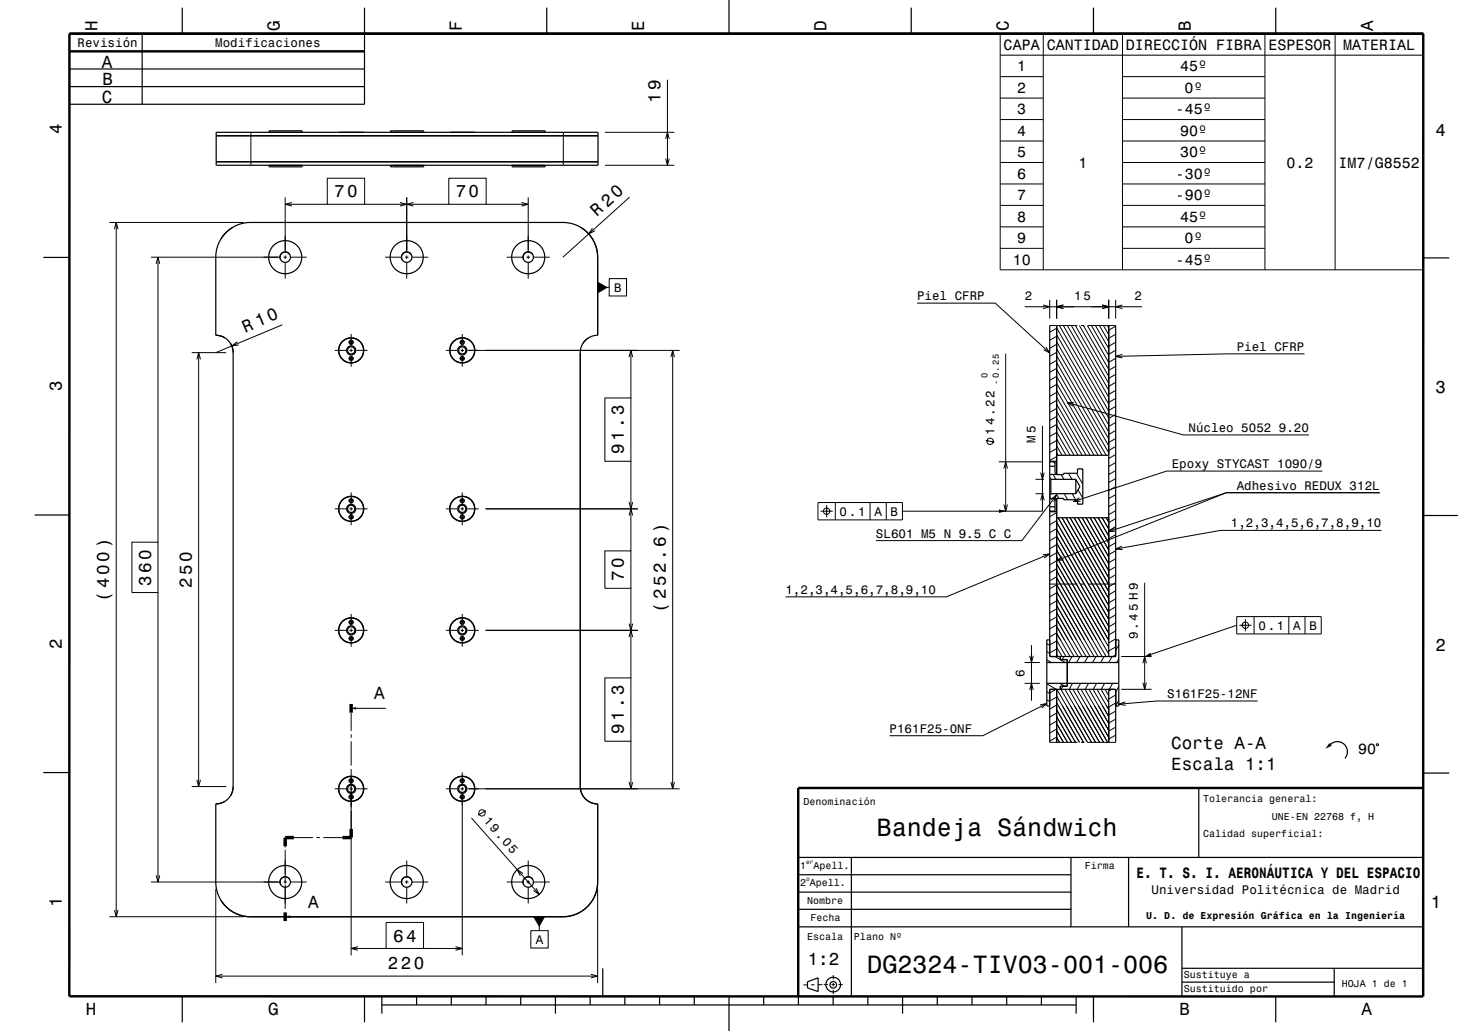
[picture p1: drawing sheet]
<svg xmlns="http://www.w3.org/2000/svg" width="420mm" height="297mm" viewBox="0 0 420 297" stroke-linecap="round" stroke-linejoin="round" font-family="sans-serif">
<g fill="none" stroke="#000" stroke-width=".29">
<path d="M288.1 9.7h121.9v68h-121.9zM288.1 15.9h121.9M300.5 9.7v68M323.3 9.7v68M364.4 9.7v68M384.6 9.7v68M72.3 38.1v9.5M162.3 38.1v9.5M174.3 38.1h20M192.3 23v24.6M288.1 22.1h12.4M288.1 28.3h12.4"/>
<path d="M288.1 34.4h12.4M323.3 22.1h41.1M323.3 28.3h41.1M323.3 34.4h41.1M82.2 56.9v15.7M82.2 58.8h12.1M84.1 58.3l-1.9 .5 1.9 .6M94.3 51.3h10.7v7.5h-10.7zM105 58.8h24.3M115.2 58.3l2 .5-2 .6M117.2 56.9v15.7M119.1 58.3l-1.9 .5 1.9 .6"/>
<path d="M129.3 51.3h10.7v7.5h-10.7zM140 58.8h12.2M150.2 58.3l2 .5-2 .6M152.2 56.9v15.7M174.3 47.6h20M181.3 56.8l-19.1 17.3M191.8 45.7l.5 1.9 .5-1.9M191.8 40l.5-1.9 .5 1.9M288.1 40.6h12.4M288.1 46.8h12.4M288.1 53h12.4M288.1 59.2h12.4"/>
<path d="M323.3 40.6h41.1M323.3 46.8h41.1M323.3 53h41.1M323.3 59.2h41.1M31.5 64.1h38.7M33 66l.5-1.9 .5 1.9M33.5 64.1v200M43.5 74.1h37.2M45 76l.5-1.9 .5 1.9M45.5 74.1v82.1M81.7 74.1h1M82.2 73.6v1"/>
<path d="M82.2 75.6v4.7M83.7 74.1h4.6M111 74.1h4.7M116.7 74.1h1M117.2 73.6v1M117.2 75.6v4.7M118.7 74.1h4.7M146 74.1h4.7M151.7 74.1h1M152.2 73.6v1M152.2 75.6v4.7M153.7 74.1h4.7"/>
<path d="M170.7 65.7l-1.1 1.7 1.8-.9M288.1 65.4h12.4M288.1 71.5h12.4M323.3 65.4h41.1M323.3 71.5h41.1M68.4 98.4l-1.6 1.3 2-.3M81.4 93.6l-19.2 8M100.4 98.6h1.5M101.2 96.2v3.2M132.4 98.6h1.5M133.2 96.2v3.2M172.2 81.3l2.6 1.5-2.6 1.5z"/>
<path d="M175.5 80.3h5v5h-5zM175.5 82.8h-.7M264.2 87.3h22.5l15.7 14.4M295.2 88.4h33.8M300.5 87.8l1.9 .6-1.9 .5M301.3 100l1.1 1.7-1.8-1M302.4 86.4v5.4M302.4 93.8h8M304.4 99.2l-2 1.1M304.4 96.9l-2 1.1M304.4 94.6l-2 1.1M304.4 94.5l15 25.9"/>
<path d="M304.4 96.5l15 25.9M304.4 98.5l15 25.9M304.4 86.4v5.4M305.2 93.8l14.2 24.6M306.3 93.8l13.1 22.6M306.3 87.8l-1.9 .6 1.9 .5M307.5 93.8l11.9 20.6M308.6 93.8l10.8 18.6M309.8 93.8l9.6 16.6M310.9 93.8l8.5 14.6M311.4 93.8h1M312.1 93.8l7.3 12.6"/>
<path d="M313.2 93.8l6.2 10.6M313.4 93.8h8M314.4 93.8l5 8.6M315.5 93.8l3.9 6.6M316.7 93.8l2.7 4.6M317.5 87.8l1.9 .6-1.9 .5M317.9 93.8l1.5 2.6M319 93.8l.4 .6M319.4 86.4v5.4M321.4 98.6l-2 1.2M321.4 96.3l-2 1.1M321.4 94l-2 1.1"/>
<path d="M321.4 86.4v5.4M323.3 87.8l-1.9 .6 1.9 .5M55.2 101.6h10M56.7 103.5l.5-1.9 .5 1.9M57.2 101.6v125M96.4 100.9h3.3M100.4 103.3h1.5M100.7 100.9h1M101.2 100.4v1M101.2 102.4v3.3M102.7 100.9h3.2M128.4 100.9h3.3"/>
<path d="M132.4 103.3h1.5M132.7 100.9h1M133.2 100.4v1M133.2 102.4v3.3M134.7 100.9h61.1M174.2 114.6h7.5v18.3h-7.5zM181.2 102.9l.5-2 .6 2M181.7 100.9v13.7M193.3 102.9l.5-2 .5 2M193.8 100.9v126.3M289.7 101.9v45.4M304.4 120l-2 1.1"/>
<path d="M304.4 108.4l-2 1.2M304.4 117.7l-2 1.1M304.4 115.3l-2 1.2M304.4 113l-2 1.2M304.4 110.7l-2 1.2M304.4 106.1l-2 1.2M304.4 103.8l-2 1.2M304.4 101.5l-2 1.1M304.4 100.5l15 25.9M304.4 102.5l15 25.9M304.4 104.5l15 25.9M304.4 106.5l14.3 24.7"/>
<path d="M304.4 108.5l13.1 22.7M304.4 110.5l11.9 20.7M304.4 112.5l10.8 18.7M304.4 114.5l9.6 16.7M304.4 116.5l8.5 14.7M304.4 118.5l7.3 12.7M307.4 116l33.5 9.3h36.2M309.4 116h-2l1.7 1M321.4 119.4l-2 1.1M321.4 117.1l-2 1.1M321.4 114.8l-2 1.1M321.4 112.5l-2 1.1"/>
<path d="M321.4 110.1l-2 1.2M321.4 107.8l-2 1.2M321.4 105.5l-2 1.2M321.4 103.2l-2 1.2M321.4 100.9l-2 1.2M323.3 102.1l-1.9 .6 1.9 .4M375.8 101.9h-22.5l-31.9 .8M181.7 132.9v25.8M284 126.9l2.5 .5M287.7 133h12.7M289.2 135l.5-2 .5 2M298.3 138.1h2.4"/>
<path d="M299.8 136.2l.5 1.9 .5-1.9M300.3 122.7v24.5M303.4 136.7l.8 1.4M303.6 133l.3 .6M304.4 130.5l.4 .7M304.4 128.5l1.6 2.7M304.4 122.5l5 8.7M304.4 122.3l-2 1.1M304.4 131.5l-2 1.2M304.4 129.2l-2 1.2M304.4 126.9l-2 1.1M304.4 124.6l-2 1.1"/>
<path d="M304.4 120.5l6.2 10.7M304.4 124.5l3.9 6.7M304.4 126.5l2.7 4.7M305.7 136.7l.8 1.4M307.8 136.3l1 1.8M310.1 136.3l1.8 3.2M311.7 135.1l.2 .4M321.4 137.9l-2 1.1M321.4 135.6l-2 1.1M321.4 133.2l-2 1.2M321.4 130.9l-2 1.2M321.4 128.6l-2 1.2"/>
<path d="M321.4 126.3l-2 1.2M321.4 124l-2 1.2M321.4 121.7l-2 1.1M380.9 135.7h-44.8l-26.8 8.8M38 156.2h7.5v14.5h-7.5zM96.4 146.6h3.3M100.4 144.3h1.5M100.4 148.9h1.5M100.7 146.6h1M101.2 141.9v3.2M101.2 146.1v1M101.2 148.1v3.2"/>
<path d="M102.7 146.6h3.2M128.4 146.6h3.3M132.4 144.3h1.5M132.4 148.9h1.5M132.7 146.6h1M133.2 141.9v3.2M133.2 146.1v1M133.2 148.1v3.2M134.7 146.6h3.2M139.9 146.6h43.8M174.2 158.7h7.5v10.8h-7.5zM181.2 144.7l.5 1.9 .6-1.9"/>
<path d="M181.2 148.5l.5-1.9 .6 1.9M235.6 144.8h24.4v5h-24.4zM236.4 147.3h3.5M238.1 145.5v3.5M240.6 144.8v5M250.6 144.8v5M255.3 144.8v5M260 147.3h40.4M289.2 145.3l.5 2 .5-2M298.3 142.2h2.4M299.8 144.1l.5-1.9 .5 1.9M300.4 159.8l2-.2-1.6 1.2"/>
<path d="M302.4 159.6l-29.8 12.3h-46.3M302.4 143l.4 .6M302.4 147l.1 .3M302.7 143.9l1.6-1.2-.7 1.8M304.3 142.2l.7 1.4M304.3 142.7l-9.9 13h-42.1M304.4 158.5l15 25.9M304.4 154.5l15 25.9-7-12.1M304.4 152.5l15 25.9M304.4 150.5l15 25.9M304.4 159.2l-2 1.2M304.4 156.9l-2 1.2"/>
<path d="M304.4 154.6l-2 1.2M304.4 152.3l-2 1.1M304.4 150l-2 1.1M304.4 147.7l-2 1.1M304.8 149.2l14.6 25.2M306 149.2l13.4 23.2M306.6 142.2l1 1.8M307.1 149.2l12.3 21.2M308.3 149.2l11.1 19.2-.1-.1M308.9 142.2l1 1.8M309.4 149.2l10 17.2M310.4 144.8l.2 .4"/>
<path d="M310.5 141.1l1.4 2.4M310.6 149.2l8.8 15.2 2-1.1M310.9 143.4l-1.6 1.1 2-.1M311.7 149.2l7.7 13.2M312.9 149.2l6.5 11.2M314 149.2l5.4 9.2M315.2 149.2l4.2 7.2M316.3 149.2l3.1 5.2M317.5 149.2l1.9 3.2M318.7 149.2l.7 1.2M319.4 153.1l33.9-11.2h44.2h-44.2l-48.9 19.6-2 1.2M321.1 152l-1.7 1.1 2-.1"/>
<path d="M321.4 158.6l-2 1.2M321.4 156.3l-2 1.2M321.4 154l-2 1.2M321.4 151.7l-2 1.2M321.4 149.4l-2 1.2M321.4 147.1l-2 1.2M321.4 144.8l-2 1.1M321.4 142.5l-2 1.1M321.4 140.2l-2 1.1M323.2 157.3l-1.8 .9 2 .1M398 152.8h-46.4l-30.2 5.4M45.5 170.7v83.4"/>
<path d="M100.4 179.3h1.5M101.2 176.9v3.2M132.4 179.3h1.5M133.2 176.9v3.2M181.2 179.7l.5 1.9 .6-1.9M181.7 169.5v25.8M302.4 169.6l2-1.1 11.9 20.6M302.4 168.3h8M304.4 178.5l6.2 10.6M304.4 176.5l7.3 12.6M304.4 174.5l8.5 14.6M304.4 172.5l9.6 16.6"/>
<path d="M304.4 170.5l10.8 18.6M304.4 166.5l13.1 22.6M304.4 164.5l14.2 24.6M304.4 162.5l15 25.9M304.4 160.5l15 25.9M304.4 177.7l-2 1.2M304.4 166.2l-2 1.1M304.4 163.8l-2 1.2M304.4 175.4l-2 1.1M304.4 173.1l-2 1.1M304.4 170.8l-2 1.1M306 160.3l-1.6 1.2 2-.2"/>
<path d="M311.2 168.3l-6.8-11.8 15 25.9M311.4 168.3h1M313.4 168.3h8M321.4 179.4l-2 1.2M321.4 177.1l-2 1.2M321.4 174.8l-2 1.2M321.4 172.5l-2 1.2M321.4 170.2l-2 1.1M321.4 167.9l-2 1.1M321.4 165.6l-2 1.1M321.4 161l-2 1.1M329.7 167.9v30.7"/>
<path d="M356.3 177.6h24.3v5h-24.3zM358.8 178.4v3.5M361.3 177.6v5M371.3 177.6v5M375.9 177.6v5M96.4 181.6h3.3M100.4 183.9h1.5M100.7 181.6h1M101.2 181.1v1M101.2 183.1v3.2M102.7 181.6h3.2M128.4 181.6h3.3"/>
<path d="M132.4 183.9h1.5M132.7 181.6h1M133.2 181.1v1M133.2 183.1v3.2M134.7 181.6h3.2M139.9 181.6h43.8M174.2 195.3h7.5v18.2h-7.5zM181.2 183.5l.5-1.9 .6 1.9M295.1 196.8h4.5M295.1 190.9h4.5M296.6 188.9l.5 2 .6-2M296.6 198.8l.5-2 .6 2"/>
<path d="M297.1 185.9v16M301.6 185.5l.8 .4M301.6 187.8l.8 .4M301.6 190.1l1.3 .8M301.6 197l2.7 1.6M301.6 199.3l.8 .5M303.9 189.1l3 1.8M304.2 198.6l-1.8 1M304.4 188.5l.4 .6M304.4 186.5l1.5 2.6M304.4 184.5l2.7 4.6M304.4 182.5l3.8 6.6"/>
<path d="M304.4 180.5l5 8.6M304.4 186.9l-2 1.2M304.4 184.6l-2 1.2M304.4 182.3l-2 1.2M304.4 180l-2 1.2M304.5 198.6l8.8 15.3M305.3 196.8l1.5 .9M306.2 197.7l-.6 .9 8.8 15.3M306.5 189.1l-.5 .9M306.8 198.6l8.8 15.3M308.8 189.1l-1 1.8M309 196.8l-1.1 1.8 8.8 15.3"/>
<path d="M309.1 198.6l8.8 15.3M310.2 198.6l8.9 15.3M311.1 189.1l-1 1.8M311.3 196.8l-1 1.8M311.4 198.6l8 13.8M312.5 198.6l6.9 11.8M313.4 189.1l-1 1.8M313.6 196.8l-1 1.8M313.7 198.6l5.7 9.8M314.9 198.6l4.5 7.8M315.7 189.1l-1 1.8M315.9 196.8l-1 1.8"/>
<path d="M316 198.6l3.4 5.8M317.2 198.6l2.2 3.8M318.1 189.1l-1 1.8M318.2 196.8l-1 1.8M318.3 198.6l1.1 1.8M320.2 198.6l-.8 .5M320.4 189.1l-1 1.8M320.5 196.8l-1 1.8M321.4 188.7l-.8 .4M321.4 186.4l-2 1.1M321.4 184l-2 1.2M321.4 181.7l-2 1.2"/>
<path d="M322.3 189.8l-.6 1.1M322.3 185.8l-.9 1.5M322.3 197.8l-.9 1.5M323 198.6h8.7M323 189.1h8.7M329.2 191.1l.5-2 .6 2M329.2 196.6l.5 2 .6-2M356.3 180.1l-24.7 8.4M357 180.1h3.5M101.2 205.3v5.2M101.2 211.5v1M101.2 213.5v7"/>
<path d="M102.6 204.1h8.6M181.7 213.5v13.7M299.6 203.1l2-.4-1.5 1.3M301.6 202.7l-18.5 9.2h-26.8M301.6 201.6l.8 .5M302.4 213.9h8M304.4 212.5l.8 1.4M304.4 210.5l2 3.4M304.4 208.5l3.1 5.4M304.4 206.5l4.3 7.4M304.4 204.5l5.4 9.4M304.4 202.5l6.6 11.4"/>
<path d="M304.4 200.5l7.7 13.4M304.4 212.3l-2 1.2M304.4 210l-2 1.2M304.4 207.7l-2 1.2M304.4 205.4l-2 1.2M304.4 203.1l-2 1.2M304.4 200.8l-2 1.1M311.4 213.9h1M313.4 213.9h8M321.4 211.8l-2 1.1M321.4 209.5l-2 1.1M321.4 207.1l-2 1.2"/>
<path d="M321.4 204.8l-2 1.2M321.4 202.5l-2 1.2M321.4 200.2l-2 1.2M322.3 201.8l-.9 1.5M324.2 202.2l-1.9 .7 1.9 .3M362.3 201.9h-29l-11 1M383.7 214.1l-.4 .3M396.7 214.2l.4 .2-.2 .4-.4-.2zM55.2 226.6h10M56.7 224.7l.5 1.9 .5-1.9M96.4 227.2h3.3M100.4 224.9h1.5"/>
<path d="M100.4 229.6h1.5M100.7 227.2h1M101.2 221.5v53.7M102.7 227.2h3.2M128.4 227.2h3.3M132.4 224.9h1.5M132.4 229.6h1.5M132.7 227.2h1M133.2 222.5v3.2M133.2 226.7v1M133.2 228.7v46.5M134.7 227.2h61.1"/>
<path d="M135.8 235.6l19.5 22M139.9 233.5l-2.2 1.3M181.2 225.3l.5 1.9 .6-1.9M193.3 225.3l.5 1.9 .5-1.9M43.5 254.1h37.2M45 252.2l.5 1.9 .5-1.9M62.2 256.1v27.1M81.7 254.1h1M82.2 243.8v.3M82.2 244.8v7.8M82.2 252.8v1.8M82.2 254.8v7"/>
<path d="M83.7 254.1h4.6M84.7 241.3h5.5M91.2 241.3h1M93.2 241.3h5.5M111 254.1h4.7M116.7 254.1h1M117.2 247.9v4.7M117.2 253.6v1M117.2 255.6v4.7M118.7 254.1h4.7M146 254.1h4.7M150.7 251.6l-1.7-1.1 .9 1.8"/>
<path d="M151.7 254.1h1M152.2 247.9v4.7M152.2 253.6v1M152.2 255.6v4.7M153.7 254.1h4.7M154.4 255.9l.9 1.7-1.7-1.1M172.2 256.1v27.1M31.5 264.1h38.7M33 262.2l.5 1.9 .5-1.9M82.2 262.8h.1M83.6 264.1h8.6M101.2 273.2h10"/>
<path d="M103.1 272.7l-1.9 .5 1.9 .5M111.2 265.7h10.8v7.5h-10.8zM122 273.2h11.2M131.2 272.7l2 .5-2 .5M152.9 268.1h5v5h-5zM153.8 264.2l3-.1-1.5 2.7zM155.3 266.8l.1 1.3M62.2 281.2h110M64.1 280.7l-1.9 .5 1.9 .5M170.2 280.7l2 .5-2 .5M232.7 283.7h-1.3M234.7 283.7h-1"/>
<path d="M236.9 283.6l-1.2 .1M237.3 283.6h1.2M239.5 283.6h1M240 280.9v1.2M240 283.1v1M240 285.1v1.3M241.5 283.6h1.3"/>
<circle cx="285.2" cy="127.1" r=".91"/>
<circle cx="238.1" cy="147.3" r=".91"/>
<circle cx="358.8" cy="180.1" r=".92"/>
<circle cx="138.8" cy="234.2" r=".91"/>
</g>
<g fill="none" stroke="#000" stroke-width=".35">
<path d="M210 0v9.7M20 19.9h85M41 9.7v20.3M52.5 2.2v7.5M105 2.2v27.8h-85M157.5 2.2v7.5M262.5 2.2v7.5M315 2.2v7.5M367.5 2.2v7.5M20 25h85M62.3 39.1h110M62.3 38.1h110v9.5h-110z"/>
<path d="M77.5 38.1v-.4h9.5v.4M112.5 38.1v-.4h9.5v.4M147.5 38.1v-.4h9.5v.4M62.3 46.6h110M77.5 47.6v.5h9.5v-.5M79.8 47.6h-.1M84.8 47.6h.1M112.5 47.6v.5h9.5v-.5M114.8 47.6h-.1M119.8 47.6h.1M147.5 47.6v.5h9.5v-.5M149.8 47.6h-.1"/>
<path d="M154.8 47.6h.1M12.5 74.2h7.5M66.9 65.6l-1.7 1.3-1.6 2M72.1 64.1h90.1M72.2 64.1l-3.2 .5-2.9 1.5-2.1 2.2-1.4 2.9-.4 2.7v22.7M83.5 73.4a1.5 1.5 0 0 0-2.1-.6 1.5 1.5 0 0 0-.6 2M118.5 73.4a1.5 1.5 0 0 0-2.1-.6 1.5 1.5 0 0 0-.6 2M153.5 73.4a1.5 1.5 0 0 0-2.1-.6 1.5 1.5 0 0 0-.6 2M162.2 64.1l1.9 .2 1.9 .6 1.8 .9 1.5 1.3 1.3 1.5 .9 1.8 .5 1.7 .2 2M167.4 65.6l1.9 1.5 1.6 2.2 .9 2.3 .4 2.5M172.2 74.1v22.5a5 5 0 0 0-5 5M410 74.3h7.5"/>
<path d="M62.2 96.6l1.4 .2 1.2 .5M62.2 96.6a5 5 0 0 1 5 5v125M66.4 99l.6 1.3 .2 1.3M100.6 98.4h1.1M100.8 99.1h.7M132.6 98.4h1.1M132.8 99.1h.7M169.6 97.3l-1 .8-.7 .9M302.4 93.8v95.3h19v-95.3M304.4 93.8v42.9M319.4 93.8v95.3M100.6 103.5h1.1"/>
<path d="M100.8 102.8h.7M132.6 103.5h1.1M132.8 102.8h.7M167.2 101.5v125.2M302.4 133h1.5v3.1l.5 .3M302.4 132.9h2M302.4 134.3h1.5M302.4 136.7h4v-.4h4v-1.2h1.5v10.1h-1.5v-1.2h-4v-.4h-4M302.4 137.5l.3 .6M302.7 138.1v4.1M302.7 138.1h7.2M304.4 131.2h15"/>
<path d="M309.9 138.1v4.1M309.9 138.1l1.2 2.1-1.2 2M10 148.4h10M100.6 149.1h1.1M100.6 144h1.1M100.8 144.7h.7M100.8 148.5h.7M132.6 149.1h1.1M132.6 144h1.1M132.8 144.7h.7M132.8 148.5h.7M302.4 147.4h2"/>
<path d="M302.4 146h1.5M302.7 142.2l-.3 .6M302.7 142.2h7.2M304.4 143.9l-.5 .3v3.1h-1.5M304.4 149.2h15M304.4 143.6v45.5M410 148.5h10M100.6 179h1.1M100.8 179.7h.7M132.6 179h1.1M132.8 179.7h.7M100.6 184.1h1.1"/>
<path d="M100.8 183.5h.7M132.6 184.1h1.1M132.8 183.5h.7M301.6 196.8h20.7M301.6 190.9h20.7M302.4 188.7l.5 .4M302.4 184.3h-.8v19.1h.8M302.9 198.6l-.5 .4M304.4 198.6v15.3M305.4 189.1v.9h2v7.7h-2v.9M319.4 198.6v15.3M321 198.6l.4 .4"/>
<path d="M321.4 188.7l-.4 .4M321.4 184.3h.9v19.1h-.9M302.4 213.9v-15.3h19v15.3M383.2 214.5a2.89 2.89 0 0 1 4-.1 2.89 2.89 0 0 1 .2 4M12.5 222.6h7.5M62.2 231.6v22.7l.4 2.7 1.3 2.7 2.2 2.4 2.9 1.5 3.2 .5M64.8 230.9l-1.2 .5-1.4 .2M67.2 226.6l-.3 1.5-.5 1.1M67.2 226.6a5 5 0 0 1-5 5M100.6 229.8h1.1M100.6 224.7h1.1M100.8 225.4h.7"/>
<path d="M100.8 229.1h.7M132.6 229.8h1.1M132.6 224.7h1.1M132.8 225.4h.7M132.8 229.1h.7M167.9 229.2l1.6 1.6M167.9 229.2l-.5-1.1-.2-1.5a5 5 0 0 0 5 5v22.5M169.5 230.9l1.2 .5 1.4 .2M345.3 227v20M410 222.7h7.5M63.6 259.3l1.6 2 1.7 1.3M83.5 253.4a1.5 1.5 0 0 0-2.1-.6 1.5 1.5 0 0 0-.6 2"/>
<path d="M118.5 253.4a1.5 1.5 0 0 0-2.1-.6 1.5 1.5 0 0 0-.6 2M153.5 253.4a1.5 1.5 0 0 0-2.1-.6 1.5 1.5 0 0 0-.6 2M172.2 254.1l-.4 2.5-.9 2.3-1.6 2.2-1.9 1.5M172.2 254.1l-.2 1.9-.6 1.9-.8 1.6-1.3 1.6-1.5 1.2-1.7 1-2 .6-1.9 .2M229.9 247h180M229.9 257h78.7M229.9 252h78.6M245.3 247v40M308.5 247v20M325.1 247v20M66.9 262.6l2.5 1.1 2.8 .4M72.2 264.1h90"/>
<path d="M167.4 262.6l-2.5 1.1-2.7 .4M173.6 278.9v8.1M229.9 267h180M229.9 261.9h78.7M340.5 267v20M340.5 278.9h69.4M384.4 278.9v8.1M52.5 287v7.5M105 287v7.5M110 289.5h200M110 287v5M120 287v2.5"/>
<path d="M130 287v2.5M140 287v2.5M150 287v2.5M160 287v5M170 287v2.5M180 287v2.5M190 287v2.5M200 287v2.5M210 287v10M220 287v2.5M230 287v2.5M232.6 282.8l3.1-1.1v3.9l-3.1-1z"/>
<path d="M240 287v2.5M250 287v2.5M260 287v5M270 287v2.5M280 287v2.5M290 287v2.5M300 287v2.5M310 287v5M315 287v7.5M340.5 282.9h43.9M367.5 287v7.5"/>
<circle cx="82.2" cy="74.1" r="4.8"/>
<circle cx="82.2" cy="74.1" r="1.5"/>
<circle cx="117.2" cy="74.1" r="4.8"/>
<circle cx="117.2" cy="74.1" r="1.5"/>
<circle cx="152.2" cy="74.1" r="1.5"/>
<circle cx="152.2" cy="74.1" r="4.8"/>
<circle cx="101.2" cy="98.6" r=".59"/>
<circle cx="133.2" cy="98.6" r=".59"/>
<circle cx="101.2" cy="100.9" r="3.6"/>
<circle cx="101.2" cy="100.9" r="1.31"/>
<circle cx="101.2" cy="100.9" r="1.03"/>
<circle cx="101.2" cy="103.3" r=".59"/>
<circle cx="133.2" cy="100.9" r="3.6"/>
<circle cx="133.2" cy="100.9" r="1.31"/>
<circle cx="133.2" cy="100.9" r="1.03"/>
<circle cx="133.2" cy="103.3" r=".59"/>
<circle cx="101.2" cy="146.6" r="3.6"/>
<circle cx="101.2" cy="146.6" r="1.03"/>
<circle cx="101.2" cy="148.9" r=".59"/>
<circle cx="101.2" cy="146.6" r="1.31"/>
<circle cx="101.2" cy="144.3" r=".59"/>
<circle cx="133.2" cy="146.6" r="3.6"/>
<circle cx="133.2" cy="146.6" r="1.31"/>
<circle cx="133.2" cy="146.6" r="1.03"/>
<circle cx="133.2" cy="148.9" r=".59"/>
<circle cx="133.2" cy="144.3" r=".59"/>
<circle cx="101.2" cy="179.3" r=".59"/>
<circle cx="133.2" cy="179.3" r=".59"/>
<circle cx="101.2" cy="181.6" r="1.31"/>
<circle cx="101.2" cy="181.6" r="1.03"/>
<circle cx="101.2" cy="181.6" r="3.6"/>
<circle cx="101.2" cy="183.9" r=".59"/>
<circle cx="133.2" cy="181.6" r="3.6"/>
<circle cx="133.2" cy="181.6" r="1.31"/>
<circle cx="133.2" cy="181.6" r="1.03"/>
<circle cx="133.2" cy="183.9" r=".59"/>
<circle cx="101.2" cy="227.2" r="1.31"/>
<circle cx="101.2" cy="227.2" r="1.03"/>
<circle cx="101.2" cy="227.2" r="3.6"/>
<circle cx="101.2" cy="229.6" r=".59"/>
<circle cx="101.2" cy="224.9" r=".59"/>
<circle cx="133.2" cy="227.2" r="3.6"/>
<circle cx="133.2" cy="227.2" r="1.31"/>
<circle cx="133.2" cy="227.2" r="1.03"/>
<circle cx="133.2" cy="229.6" r=".59"/>
<circle cx="133.2" cy="224.9" r=".59"/>
<circle cx="82.2" cy="254.1" r="4.8"/>
<circle cx="82.2" cy="254.1" r="1.5"/>
<circle cx="117.2" cy="254.1" r="4.8"/>
<circle cx="117.2" cy="254.1" r="1.5"/>
<circle cx="152.2" cy="254.1" r="1.5"/>
<circle cx="152.2" cy="254.1" r="4.8"/>
<circle cx="240" cy="283.6" r="2.11"/>
<circle cx="240" cy="283.7" r=".96"/>
</g>
<path d="M20 9.7h390v277.3h-390zM20 14.8h85M409.9 227h-180v60" fill="none" stroke="#000" stroke-width=".7" stroke-linecap="butt"/>
<path d="M101.2 202.8v2.5M101.2 238.8v2.5h-2.5M84.7 241.3h-2.5v2.5M82.2 262.8v2.5" fill="none" stroke="#000" stroke-width="1" stroke-linecap="butt"/>
<g fill="#000">
<path d="M172.2 81.3l2.6 1.5-2.6 1.5z" fill-rule="evenodd"/>
<path d="M287.8 146.7l1.9 .6-1.9 .5z" fill-rule="evenodd"/>
<path d="M329.7 189.1l1.7-1.1 .3 1z" fill-rule="evenodd"/>
<path d="M101.2 204.1l1.4-.4v.7z" fill-rule="evenodd"/>
<path d="M382.9 214l.7 .8-1.8 .9z" fill-rule="evenodd"/>
<path d="M82.2 264.1l1.4-.4v.8z" fill-rule="evenodd"/>
<path d="M153.8 264.2l3-.1-1.5 2.7z" fill-rule="evenodd"/>
</g>
<g font-size="7.2">
<text x="252.6" y="240.8">Bandeja Sándwich</text>
<text x="249.8" y="280.2">DG2324-TIV03-001-006</text>
</g>
<g font-size="5">
<text x="28.1" y="8.8" transform="rotate(-90 28.1 8.8)">H</text>
<text x="80.6" y="8.8" transform="rotate(-90 80.6 8.8)">G</text>
<text x="133.1" y="8.8" transform="rotate(-90 133.1 8.8)">F</text>
<text x="185.6" y="8.8" transform="rotate(-90 185.6 8.8)">E</text>
<text x="238.1" y="8.8" transform="rotate(-90 238.1 8.8)">D</text>
<text x="290.6" y="8.8" transform="rotate(-90 290.6 8.8)">C</text>
<text x="343.1" y="8.8" transform="rotate(-90 343.1 8.8)">B</text>
<text x="395.6" y="8.8" transform="rotate(-90 395.6 8.8)">A</text>
<text x="29.3" y="19.5">A</text>
<text x="29.4" y="29.7">C</text>
<text x="29.5" y="24.6">B</text>
<text x="190.3" y="29.7" transform="rotate(-90 190.3 29.7)">19</text>
<text x="17.8" y="38.6" transform="rotate(-90 17.8 38.6)">4</text>
<text x="413.5" y="39">4</text>
<text x="96.3" y="56.9">70</text>
<text x="131.3" y="56.9">70</text>
<text x="172" y="62.6" transform="rotate(-42 172 62.6)">R 20</text>
<text x="70.6" y="95.9" transform="rotate(-23 70.6 95.9)">R 10</text>
<text x="17.8" y="112.8" transform="rotate(-90 17.8 112.8)">3</text>
<text x="413.5" y="113.2">3</text>
<text x="179.7" y="130.9" transform="rotate(-90 179.7 130.9)">91.3</text>
<text x="179.7" y="167.5" transform="rotate(-90 179.7 167.5)">70</text>
<text x="31.5" y="173.4" transform="rotate(-90 31.5 173.4)">( 400 )</text>
<text x="43.5" y="168.7" transform="rotate(-90 43.5 168.7)">360</text>
<text x="55.2" y="169.3" transform="rotate(-90 55.2 169.3)">250</text>
<text x="191.8" y="176.7" transform="rotate(-90 191.8 176.7)">( 252.6 )</text>
<text x="17.8" y="187" transform="rotate(-90 17.8 187)">2</text>
<text x="413.5" y="187.4">2</text>
<text x="107.8" y="201.4">A</text>
<text x="179.7" y="211.5" transform="rotate(-90 179.7 211.5)">91.3</text>
<text x="337.4" y="215.8">Corte A-A</text>
<text x="337.4" y="221.9">Escala 1:1</text>
<text x="17.8" y="261.2" transform="rotate(-90 17.8 261.2)">1</text>
<text x="88.8" y="261.5">A</text>
<text x="412.2" y="261.6">1</text>
<text x="113.2" y="271.2">64</text>
<text x="111.8" y="279.2">220</text>
<text x="232.7" y="278">1:2</text>
<text x="24.7" y="292.4">H</text>
<text x="77.2" y="292.4">G</text>
<text x="339.7" y="292.4">B</text>
<text x="392.2" y="292.4">A</text>
</g>
<g font-size="4.3">
<text x="289.1" y="14.4">CAPA</text>
<text x="301.5" y="14.4">CANTIDAD</text>
<text x="324.4" y="14.4">DIRECCIÓN FIBRA</text>
<text x="365.4" y="14.4">ESPESOR</text>
<text x="386.9" y="14.4">MATERIAL</text>
<text x="293" y="20.6">1</text>
<text x="340" y="20.6">45º</text>
<text x="293" y="26.7">2</text>
<text x="341.3" y="26.7">0º</text>
<text x="293" y="32.9">3</text>
<text x="338.7" y="32.9">-45º</text>
<text x="293" y="39.1">4</text>
<text x="340" y="39.1">90º</text>
<text x="293" y="45.3">5</text>
<text x="340" y="45.3">30º</text>
<text x="293" y="51.5">6</text>
<text x="310.6" y="48.4">1</text>
<text x="338.7" y="51.5">-30º</text>
<text x="370.6" y="48.4">0.2</text>
<text x="385.6" y="48.4">IM7/G8552</text>
<text x="293" y="57.7">7</text>
<text x="338.7" y="57.7">-90º</text>
<text x="293" y="63.8">8</text>
<text x="340" y="63.8">45º</text>
<text x="293" y="70">9</text>
<text x="341.3" y="70">0º</text>
<text x="291.7" y="76.2">10</text>
<text x="338.7" y="76.2">-45º</text>
<text x="391.3" y="217.2">90</text>
<text x="327.4" y="253.1">E. T. S. I. AERONÁUTICA Y DEL ESPACIO</text>
</g>
<g font-size="3.6">
<text x="22.3" y="13.5">Revisión</text>
<text x="62" y="13.5">Modificaciones</text>
<text x="176.9" y="84">B</text>
<text x="264.2" y="86.5">Piel CFRP</text>
<text x="295.2" y="86.4">2</text>
<text x="309.5" y="86.4">15</text>
<text x="326.8" y="86.4">2</text>
<text x="356.3" y="101.1">Piel CFRP</text>
<text x="286.5" y="125.2" transform="rotate(-90 286.5 125.2)">14.22</text>
<text x="342.4" y="124.4">Núcleo 5052 9.20</text>
<text x="298.3" y="127.5" transform="rotate(-90 298.3 127.5)">M5</text>
<text x="337.6" y="134.9">Epoxy STYCAST 1090/9</text>
<text x="356.3" y="141.1">Adhesivo REDUX 312L</text>
<text x="241.9" y="148.5">0.1</text>
<text x="251.9" y="148.5">A</text>
<text x="256.5" y="148.5">B</text>
<text x="252.3" y="154.9">SL601 M5 N 9.5 C C</text>
<text x="354.6" y="151.9">1,2,3,4,5,6,7,8,9,10</text>
<text x="226.3" y="171.1">1,2,3,4,5,6,7,8,9,10</text>
<text x="327.7" y="184.1" transform="rotate(-90 327.7 184.1)">9.45 H9</text>
<text x="362.5" y="181.4">0.1</text>
<text x="372.5" y="181.4">A</text>
<text x="377.2" y="181.4">B</text>
<text x="295.1" y="194.9" transform="rotate(-90 295.1 194.9)">6</text>
<text x="336.3" y="201.1">S161F25-12NF</text>
<text x="256.3" y="211.1">P161F25-0NF</text>
<text x="139.2" y="236.4" transform="rotate(49 139.2 236.4)">19.05</text>
<text x="331.7" y="257.5">Universidad Politécnica de Madrid</text>
<text x="154.3" y="271.8">A</text>
</g>
<g font-size="2.9">
<text x="231.5" y="231.8">Denominación</text>
<text x="346.6" y="231.1">Tolerancia general:</text>
<text x="366.4" y="236.2">UNE-EN 22768 f, H</text>
<text x="346.6" y="241.1">Calidad superficial:</text>
<text x="230.5" y="250.3">1</text>
<text x="234.3" y="250.3">Apell.</text>
<text x="312.5" y="250.3">Firma</text>
<text x="230.5" y="255.3">2 Apell.</text>
<text x="232.5" y="260.3">Nombre</text>
<text x="233.5" y="265.3">Fecha</text>
<text x="330.2" y="264.8">U. D. de Expresión Gráfica en la Ingeniería</text>
<text x="232.5" y="270.8">Escala</text>
<text x="246" y="270.8">Plano Nº</text>
<text x="341" y="281.8">Sustituye a</text>
<text x="341" y="285.8">Sustituido por</text>
<text x="386.5" y="284.3">HOJA 1 de 1</text>
</g>
<g font-size="2.5">
<text x="284.5" y="109" transform="rotate(-90 284.5 109)">0</text>
<text x="287.7" y="110.9" transform="rotate(-90 287.7 110.9)">-0.25</text>
</g>
<g font-size="1.7">
<text x="232.2" y="248.8">er</text>
<text x="232.2" y="253.8">o</text>
</g>
</svg>
